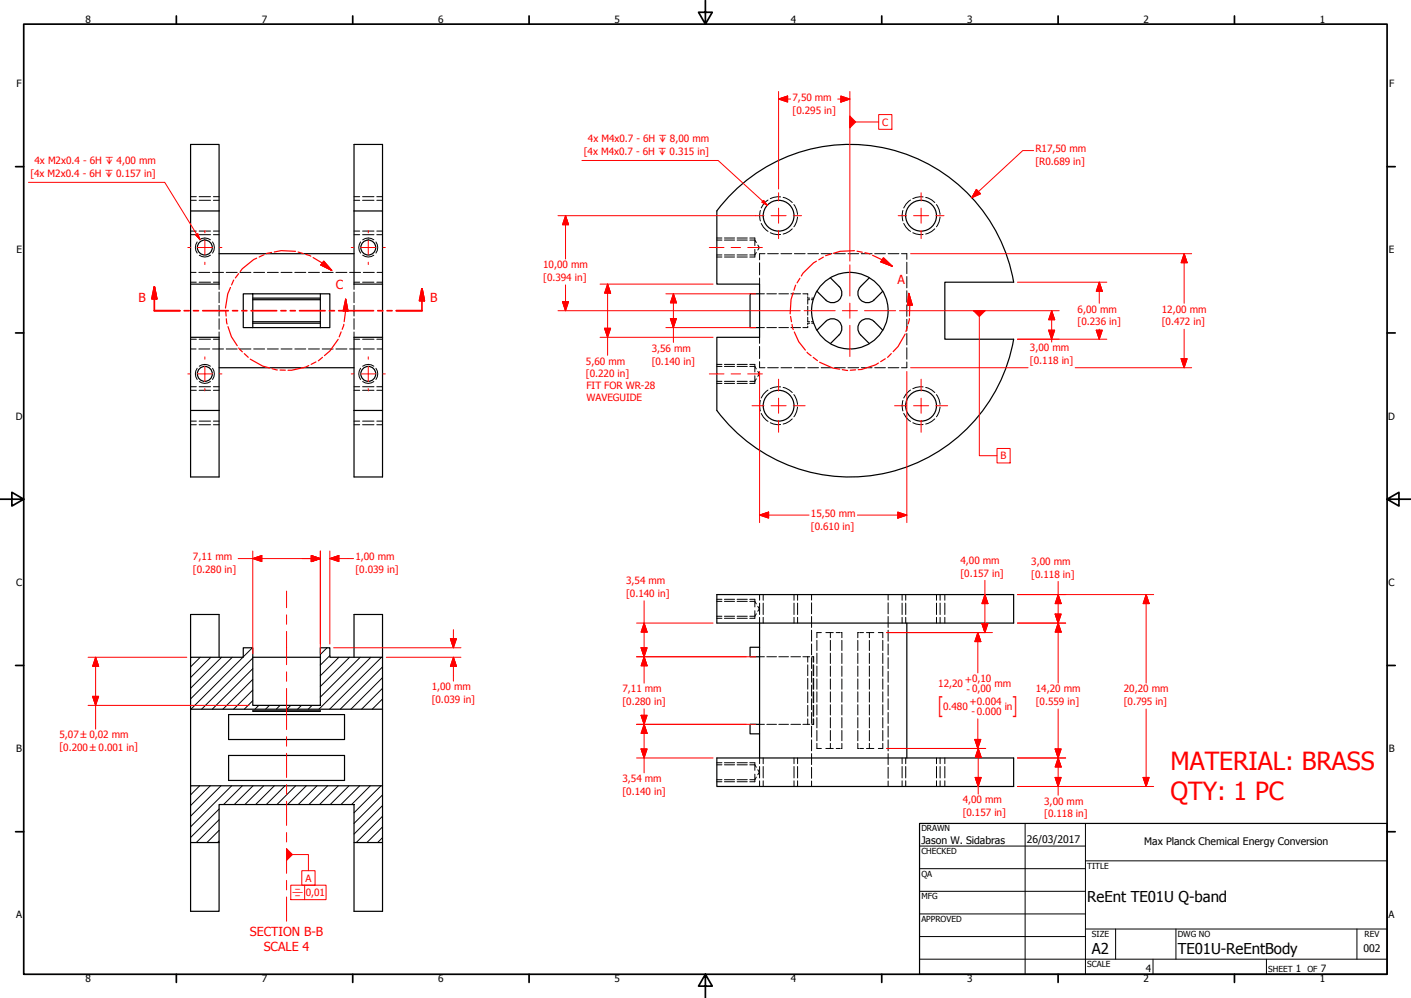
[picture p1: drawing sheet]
<svg xmlns="http://www.w3.org/2000/svg" width="594mm" height="420mm" viewBox="0 0 594 420" stroke-linecap="round" stroke-linejoin="round" font-family="sans-serif">
<!-- layer: Visible (ANSI) -->
<g fill="none" stroke="#000" stroke-width=".51">
<path d="M80.2 88.8h12M92.2 88.8v-28h-12v140h12v-58.8h-12M92.2 88.8v30.8h-12M149.1 88.8h12v30.8M161.1 88.8v-28h-12v58.8h12M301.8 88.8a70 70 0 0 1 72.4-26.1 70 70 0 0 1 52.6 56.1h-29v24h29a70 70 0 0 1-52.6 56.1 70 70 0 0 1-72.4-26.1v-30.8h18v-22.4h-18v-30.8M92.2 106.8h56.9M161.1 119.6v22.4M349.6 116.9l3.7 3.7a4 4 0 0 1 0 5.7 4 4 0 0 1-5.7 0l-3.7-3.7M366 116.9l-3.7 3.7M102.4 123.7h4v14.2h-4zM106.4 137.9h28.5"/>
<path d="M106.4 123.7h28.5M106.4 126.2h28.5M106.4 125.5h28.5M106.4 136.1h28.5M106.4 135.4h28.5M134.9 123.7h4v14.2h-4zM319.8 123.7h-4v14.2h4M343.9 139l3.7-3.7a4 4 0 0 1 5.7 0 4 4 0 0 1 0 5.7l-3.7 3.7M362.4 120.6a4 4 0 0 0 0 5.7 4 4 0 0 0 5.6 0l3.7-3.7M371.7 139l-3.7-3.7a4 4 0 0 0-5.6 0 4 4 0 0 0 0 5.7M92.2 154.8h56.9M161.1 142v30.8h-12"/>
<path d="M161.1 142h-12v58.8h12v-28M362.3 141l3.7 3.7M80.2 172.8h12M301.8 250.3h125v12h-125zM80.2 276.7h22.2v-4h4v24.3h28.5v-24.3h4v4h22.2v21.9h-80.9zM80.2 276.7v-18h12v18M106.4 276.7h28.5M149.1 276.7v-18h12v18M319.8 272.5h-4v4h4M319.8 262.3v56.8M381.8 262.3v56.8M80.2 298.6v32.2"/>
<path d="M106.4 299.3l28.5 .2zM161.1 298.6v32.2M96.2 318.1h48.9v10.5h-48.9zM96.2 300.8h48.9v10.5h-48.9zM301.8 319.1h125v12h-125zM319.8 304.9h-4v4h4M80.2 330.8h80.9v23.9h-12v-16h-56.9v16h-12zM80.2 354.7v29h12v-29M149.1 354.7v29h12v-29"/>
<circle cx="327.8" cy="90.8" r="6.5"/>
<circle cx="387.8" cy="90.8" r="6.5"/>
<circle cx="86.2" cy="104.2" r="3.1"/>
<circle cx="155.1" cy="104.2" r="3.1"/>
<circle cx="357.8" cy="130.8" r="16.1"/>
<circle cx="86.2" cy="157.4" r="3.1"/>
<circle cx="155.1" cy="157.4" r="3.1"/>
<circle cx="327.8" cy="170.8" r="6.5"/>
<circle cx="387.8" cy="170.8" r="6.5"/>
</g>
<!-- layer: Hidden Narrow (ANSI) -->
<g fill="none" stroke="#000" stroke-width=".42">
<path d="M80.2 82.8h2.5M80.2 98.8h2.5M83.8 82.8h4.8M83.8 98.8h4.8M89.9 82.8h2.3M89.9 98.8h2.3M149.1 82.8h2.3M149.1 98.8h2.3M152.7 82.8h4.8M152.7 98.8h4.8M158.6 82.8h2.5M158.6 98.8h2.5"/>
<path d="M320.2 88.6a6.9 6.9 0 0 0 0 4.4M320.5 94.1a7.4 7.4 0 0 0 2.9 3.3M323.4 84.2a7.2 7.2 0 0 0-2.9 3.4M324.3 98l1.4 .5 3 .2M328.7 82.9l-3 .2-1.4 .5M329.7 83.1l2.6 1.1 1.3 1.1M333.6 96.4l-1.3 1-2.6 1.1M334.2 86.1a7.3 7.3 0 0 1 1.6 4.2M335.8 91.4a7.3 7.3 0 0 1-1.6 4.1M380.2 88.6a7.3 7.3 0 0 0 0 4.4M380.5 94.1a7.4 7.4 0 0 0 2.9 3.3M383.4 84.2a7.2 7.2 0 0 0-2.9 3.4"/>
<path d="M384.3 98l1.4 .5 2.9 .2M388.6 82.9l-2.9 .2-1.4 .5M389.7 83.1l2.6 1.1 1.3 1.1M393.6 96.4l-1.3 1-2.6 1.1M394.3 86.1a7.3 7.3 0 0 1 1.5 4.2M395.8 91.4a7.3 7.3 0 0 1-1.5 4.1M83 101.9a4 4 0 0 0 0 4.7M83.9 101a4 4 0 0 1 4.7 0M83.9 107.4a4 4 0 0 0 4.7 0M89.5 101.9a4 4 0 0 1 0 4.7M151.8 101.9a4 4 0 0 0 0 4.7M152.7 101a4 4 0 0 1 4.7 0"/>
<path d="M152.7 107.4a4 4 0 0 0 4.7 0M158.3 101.9a4 4 0 0 1 0 4.7M301.8 108.2h2.2M301.8 100.2h2.2M305 108.2h4.3M305 100.2h4.3M310.3 108.2h4.3M310.3 100.2h4.3M315.7 108.2h2.1M315.7 100.2h2.1M83 155a4 4 0 0 0 0 4.8M83.9 154.2a4 4 0 0 1 4.7 0"/>
<path d="M89.5 155a4 4 0 0 1 0 4.8M151.8 155a4 4 0 0 0 0 4.8M152.7 154.2a4 4 0 0 1 4.7 0M158.3 155a4 4 0 0 1 0 4.8M301.8 153.4h2.2M305 153.4h4.3M310.3 153.4h4.3M315.7 153.4h2.1M80.2 162.8h2.5M80.2 178.8h2.5M83.8 162.8h4.8M83.8 178.8h4.8"/>
<path d="M83.9 160.6a3.9 3.9 0 0 0 4.7 0M89.9 162.8h2.3M89.9 178.8h2.3M149.1 162.8h2.3M149.1 178.8h2.3M152.7 162.8h4.8M152.7 178.8h4.8M152.7 160.6a3.9 3.9 0 0 0 4.7 0M158.6 162.8h2.5M158.6 178.8h2.5M301.8 161.4h2.2M305 161.4h4.3"/>
<path d="M310.3 161.4h4.3M315.7 161.4h2.1M320.2 168.6a6.8 6.8 0 0 0 0 4.4M320.5 174.1a7.4 7.4 0 0 0 2.9 3.3M323.4 164.2a7.4 7.4 0 0 0-2.9 3.4M324.3 178l1.4 .5 3 .2M328.7 162.9l-3 .2-1.4 .5M329.7 163.1l2.6 1.1 1.3 1M333.6 176.4l-1.3 1-2.6 1.1M334.2 166.1a7.3 7.3 0 0 1 1.6 4.1M335.8 171.4a7.3 7.3 0 0 1-1.6 4.1M380.2 168.6a7.3 7.3 0 0 0 0 4.4"/>
<path d="M380.5 174.1a7.4 7.4 0 0 0 2.9 3.3M383.4 164.2a7.4 7.4 0 0 0-2.9 3.4M384.3 178l1.4 .5 2.9 .2M388.6 162.9l-2.9 .2-1.4 .5M389.7 163.1l2.6 1.1 1.3 1M393.6 176.4l-1.3 1-2.6 1.1M394.3 166.1a7.3 7.3 0 0 1 1.5 4.1M395.8 171.4a7.3 7.3 0 0 1-1.5 4.1M301.8 252.3h2.2M305 252.3h4.3M310.3 252.3h4.3M315.7 252.3h2.1"/>
<path d="M319.8 250.3v2.4M319.8 253.9v4.8M319.8 259.9v2.4M335.8 250.3v2.4M335.8 253.9v4.8M335.8 259.9v2.4M379.8 250.3v2.4M379.8 253.9v4.8M379.8 259.9v2.4M395.8 250.3v2.4M395.8 253.9v4.8M395.8 259.9v2.4"/>
<path d="M301.8 260.3h2.2M305 260.3h4.3M310.3 260.3h4.3M315.7 260.3h2.1M319.8 319.1v2.4M335.8 319.1v2.4M379.8 319.1v2.4M395.8 319.1v2.4M301.8 329.1h2.2M301.8 321.1h2.2M305 329.1h4.3M305 321.1h4.3"/>
<path d="M310.3 329.1h4.3M310.3 321.1h4.3M315.7 329.1h2.1M315.7 321.1h2.1M319.8 322.7v4.8M319.8 328.7v2.4M335.8 322.7v4.8M335.8 328.7v2.4M379.8 322.7v4.8M379.8 328.7v2.4M395.8 322.7v4.8M395.8 328.7v2.4"/>
</g>
<!-- layer: Hidden (ANSI) -->
<g fill="none" stroke="#000" stroke-width=".42">
<path d="M80.2 84.3h2.5M80.2 97.3h2.5M83.8 84.3h4.8M83.8 97.3h4.8M89.9 84.3h2.3M89.9 97.3h2.3M149.1 84.3h2.3M149.1 97.3h2.3M152.7 84.3h4.8M152.7 97.3h4.8M158.6 84.3h2.5M158.6 97.3h2.5"/>
<path d="M80.2 118.8h2.5M80.2 114.7h2.3M83.7 114.7h4.6M83.8 118.8h4.8M89.5 114.7h4.6M89.9 118.8h2.3M92.2 119.6v2.3M95.2 114.7h4.7M101 114.7h4.6M106.8 114.7h4.6M112.6 114.7h4.6M118.3 114.7h4.7"/>
<path d="M124.1 114.7h4.6M129.9 114.7h4.6M135.7 114.7h4.6M141.4 114.7h4.6M147.2 114.7h4.6M149.1 119.6v2.3M149.1 118.8h2.3M152.7 118.8h4.8M153 114.7h4.6M158.6 118.8h2.5M158.7 114.7h2.4M301.8 107.3h2.2"/>
<path d="M301.8 101.1h2.2M305 107.3h4.3M305 101.1h4.3M310.3 107.3h4.3M310.3 101.1h4.3M315.7 101.1h2.1l.6 1M317.8 100.2v3.2M317.8 105v3.2M318.4 106.3l-.6 1h-2.1M319.1 103.2l.6 1-.6 1.1M319.8 110.6v5.2M319.8 117.1v2.5"/>
<path d="M322.1 106.8h-2.3v2.6M323.2 106.8h4.5M328.8 106.8h4.5M334.5 106.8h4.5M340.1 106.8h4.5M345.7 106.8h4.5M351.4 106.8h4.5M357 106.8h4.5M362.6 106.8h4.6M368.3 106.8h4.5M373.9 106.8h4.5M379.6 106.8h2.2v2.4"/>
<path d="M381.8 110.4v4.8M381.8 116.4v4.8M92.2 123v4.4M92.2 128.6v4.5M92.2 134.2v4.4M92.2 139.8v2.2M149.1 123v4.4M149.1 128.6v4.5M149.1 134.2v4.4M149.1 139.8v2.2M319.8 137.9h2M319.8 123.7h2"/>
<path d="M322.9 137.9h4M322.9 123.7h4M327.9 137.9h4.1M327.9 123.7h4.1M333 137.9h4.1M333 123.7h4.1M338.1 123.7h2v.6M340.1 124.9v.6h.8M340.1 133.6v1.8h.7M340.1 128.9v3.8M340.1 137.3v.6h-2M340.8 126.2h-.7v1.8"/>
<path d="M340.9 136.1h-.8v.6M341.6 126.2h.8M341.6 135.4h.8M341.8 125.5h.8M341.8 136.1h.8M381.8 122.4v4.8M381.8 128.4v4.8M381.8 134.4v4.8M80.2 142.8h2.5M80.2 146.9h2.3M83.7 146.9h4.6M83.8 142.8h4.8"/>
<path d="M89.5 146.9h4.6M89.9 142.8h2.3M95.2 146.9h4.7M101 146.9h4.6M106.8 146.9h4.6M112.6 146.9h4.6M118.3 146.9h4.7M124.1 146.9h4.6M129.9 146.9h4.6M135.7 146.9h4.6M141.4 146.9h4.6M147.2 146.9h4.6"/>
<path d="M149.1 142.8h2.3M152.7 142.8h4.8M153 146.9h4.6M158.6 142.8h2.5M158.7 146.9h2.4M301.8 154.3h2.2M305 154.3h4.3M310.3 154.3h4.3M315.7 154.3h2.1l.6 1M317.8 153.4v3.2M317.8 158.2v3.2M318.4 159.5l-.6 1h-2.1"/>
<path d="M319.1 156.4l.6 1-.6 1.1M319.8 142v2.6M319.8 145.8v5.2M319.8 152.3v2.5h2.3M323.2 154.8h4.5M328.8 154.8h4.5M334.5 154.8h4.5M340.1 154.8h4.5M345.7 154.8h4.5M351.4 154.8h4.5M357 154.8h4.5M362.6 154.8h4.6"/>
<path d="M368.3 154.8h4.5M373.9 154.8h4.5M381.8 152.4v2.4h-2.2M381.8 140.4v4.8M381.8 146.4v4.8M80.2 164.3h2.5M80.2 177.3h2.5M83.8 164.3h4.8M83.8 177.3h4.8M89.9 164.3h2.3M89.9 177.3h2.3M149.1 164.3h2.3"/>
<path d="M149.1 177.3h2.3M152.7 164.3h4.8M152.7 177.3h4.8M158.6 164.3h2.5M158.6 177.3h2.5M301.8 160.5h2.2M305 160.5h4.3M310.3 160.5h4.3M301.8 259.4h2.2M301.8 253.2h2.2M305 259.4h4.3M305 253.2h4.3"/>
<path d="M310.3 259.4h4.3M310.3 253.2h4.3M315.7 253.2h2.1l.6 1M317.8 252.3v3.2M317.8 257.1v3.2M318.4 258.4l-.6 1h-2.1M319.1 255.3l.6 1-.6 1.1M321.3 250.3v2.4M321.3 253.9v4.8M321.3 259.9v2.4M334.3 250.3v2.4M334.3 253.9v4.8"/>
<path d="M334.3 259.9v2.4M341.7 250.3v2.3M341.7 253.8v4.6M341.7 259.5v4.7M373.9 250.3v2.3M373.9 253.8v4.6M373.9 259.5v4.7M381.3 250.3v2.4M381.3 253.9v4.8M381.3 259.9v2.4M394.3 250.3v2.4M394.3 253.9v4.8"/>
<path d="M394.3 259.9v2.4M397.8 250.3v2.4M397.8 253.9v4.8M397.8 259.9v2.4M319.8 276.5h2M322.9 276.5h4M327.9 276.5h4.1M333 276.5h4.1M338.1 276.5h2.8M340.1 276.5v2.3M340.1 279.9v4.6M341.7 265.3v4.6"/>
<path d="M341.7 271.1v4.6M341.7 276.9v4.6M341.8 276.5h.8v2.3M342.4 276.5v2.3M342.4 279.9v4.6M342.6 279.9v4.6M343.9 269.6v4.3M343.9 275v4.3M345.8 266.3h-1.9v2.2M347.7 266.3h3.1M349.6 266.3v2.2M349.6 269.6v4.3"/>
<path d="M349.6 275v4.3M352.1 266.3h1.6M354.1 266.3h.4v2.2M354.5 269.6v4.3M354.5 275v4.3M361.2 269.6v4.3M361.2 275v4.3M361.5 266.3h-.3v2.2M361.9 266.3h1.7M364.8 266.3h3.1M366 266.3v2.2M366 269.6v4.3"/>
<path d="M366 275v4.3M369.8 266.3h1.9v2.2M371.7 269.6v4.3M371.7 275v4.3M373.9 265.3v4.6M373.9 271.1v4.6M373.9 276.9v4.6M340.1 285.6v4.6M340.1 291.3v4.5M340.1 297v4.5M341.7 282.6v4.7M341.7 288.4v4.6"/>
<path d="M341.7 294.2v4.6M341.7 300v4.6M342.4 285.6v4.6M342.4 291.3v4.5M342.4 297v4.5M342.6 285.6v4.6M342.6 291.3v4.5M342.6 297v4.5M343.9 280.4v4.4M343.9 285.8v4.4M343.9 291.3v4.3M343.9 296.7v4.3"/>
<path d="M349.6 280.4v4.4M349.6 285.8v4.4M349.6 291.3v4.3M349.6 296.7v4.3M354.5 280.4v4.4M354.5 285.8v4.4M354.5 291.3v4.3M354.5 296.7v4.3M361.2 280.4v4.4M361.2 285.8v4.4M361.2 291.3v4.3M361.2 296.7v4.3"/>
<path d="M366 280.4v4.4M366 285.8v4.4M366 291.3v4.3M366 296.7v4.3M371.7 280.4v4.4M371.7 285.8v4.4M371.7 291.3v4.3M371.7 296.7v4.3M373.9 282.6v4.7M373.9 288.4v4.6M373.9 294.2v4.6M373.9 300v4.6"/>
<path d="M319.8 304.9h2M321.3 319.1v2.4M322.9 304.9h4M327.9 304.9h4.1M333 304.9h4.1M334.3 319.1v2.4M338.1 304.9h2.8M340.1 302.7v2.2M341.7 305.7v4.6M341.7 311.5v4.6M341.7 317.3v4.6M342.4 302.7v2.2"/>
<path d="M342.6 302.7v2.2h-.8M343.9 312.9v2.2h1.9M343.9 302.1v4.3M343.9 307.5v4.4M347.7 315.1h3.1M349.6 302.1v4.3M349.6 307.5v4.4M349.6 312.9v2.2M352.1 315.1h1.6M354.5 312.9v2.2h-.4M354.5 302.1v4.3M354.5 307.5v4.4"/>
<path d="M361.2 312.9v2.2h.3M361.2 302.1v4.3M361.2 307.5v4.4M361.9 315.1h1.7M364.8 315.1h3.1M366 302.1v4.3M366 307.5v4.4M366 312.9v2.2M371.7 312.9v2.2h-1.9M371.7 302.1v4.3M371.7 307.5v4.4M373.9 305.7v4.6"/>
<path d="M373.9 311.5v4.6M373.9 317.3v4.6M381.3 319.1v2.4M394.3 319.1v2.4M397.8 319.1v2.4M301.8 328.3h2.2M301.8 322h2.2M305 328.3h4.3M305 322h4.3M310.3 328.3h4.3M310.3 322h4.3M315.7 322h2.1l.6 1"/>
<path d="M317.8 321.1v3.2M317.8 325.9v3.2M318.4 327.2l-.6 1.1h-2.1M319.1 324.1l.6 1-.6 1.1M321.3 322.7v4.8M321.3 328.7v2.4M334.3 322.7v4.8M334.3 328.7v2.4M341.7 323v4.7M341.7 328.8v2.3M373.9 323v4.7M373.9 328.8v2.3"/>
<path d="M381.3 322.7v4.8M381.3 328.7v2.4M394.3 322.7v4.8M394.3 328.7v2.4M397.8 322.7v4.8M397.8 328.7v2.4"/>
</g>
<!-- layer: Section Line (ANSI) -->
<g fill="none" stroke="#f00" stroke-width=".72">
<path d="M65 120.8l1 5h-2zM65 120.8v10h10.8M77.5 130.8h2.2M81.4 130.8h2.2M85.3 130.8h10.8M97.9 130.8h2.1M101.8 130.8h2.1M105.7 130.8h10.8M118.3 130.8h2.1M122.2 130.8h2.1M126.1 130.8h10.8M138.7 130.8h2.1"/>
<path d="M142.6 130.8h2.1M146.5 130.8h10.8M159 130.8h2.2M163 130.8h2.1M177.7 121.6l.9 5h-2zM177.7 121.6v9.2h-10.8"/>
</g>
<g fill="#f00" stroke="#f00" stroke-width=".72">
<path d="M65 120.8l1 5z"/>
<path d="M65 120.8l1 5h-2z"/>
<path d="M177.7 121.6l.9 5z"/>
<path d="M177.7 121.6l.9 5h-2z"/>
</g>
<!-- layer: Detail Boundary (ANSI) -->
<g fill="none" stroke="#f00" stroke-width=".51">
<path d="M98.4 117.9l-.9 2.1M100.5 115.2l-1.4 1.8M108.1 108.7l-1.3 .6-4.8 3.9-.9 1.1M111.1 107.3l-2 .9M114.4 106.3l-2.2 .5M124.4 105.8l-6-.3-2.9 .6M125.5 106.1l2.2 .7M128.8 107.1l2.1 .8M131.8 108.4l3.9 2.3 4 3.1M136.3 110l3.4 3.8-4.6-2.3zM336.8 117.2l-1.2 1.9M343.7 110l-1.2 .7-4.4 4.3-.7 1.2"/>
<path d="M346.7 108.2l-2 1.2M349.8 107l-2.2 .7M359.7 105.5l-6 .3-2.8 .9M360.8 105.7l2.3 .5M364.2 106.4l2.1 .6M367.3 107.5l4.1 1.9 4.2 2.7M372 108.5l3.6 3.6-4.7-1.9zM95 130.8l.2 2.3M95.3 134.2l.3 2.2M96 137.5l1.4 4.3 2.5 3.7M97 121l-1.1 2.7-1 6M143.6 139.7l-.8 2.1"/>
<path d="M144.8 136.5l-.7 2.2M145.5 125.9l1 5.1-2-.1zM145.5 125.9v5.1l-.6 4.4M332.8 133.2l.4 2.2M333.5 136.6l.5 2.1M333.9 123.3l-.8 2.8-.4 6M334.4 139.8l1.9 4.1 2.8 3.5M335 120.1l-.7 2.1M382.1 137.4l-.7 2.2M382.6 123.5l1.5 4.9-2 .2zM382.6 123.5l.5 5-.2 4.5M382.9 134.2l-.5 2.1"/>
<path d="M100.5 146.5l1.5 1.6M102.9 148.9l1.6 1.5M105.3 151.2l5.3 2.9 2.9 .8M114.6 155.2l2.2 .6M117.9 155.8l2.2 .1M130 153.9l-1.3 .7-6 1.3h-1.4M133 152.4l-2 1M135.8 150.5l-1.8 1.4M142.4 142.9l-3.5 4.9-2.3 1.9M339.8 148.3l1.7 1.5M342.4 150.5l1.8 1.3M345.1 152.5l5.5 2.4 2.9 .5"/>
<path d="M354.6 155.6l2.3 .4M360.2 155.7l-2.2 .2M369.8 152.8l-1.2 .8-5.8 1.9-1.4 .1M372.7 151l-1.9 1.3M375.3 148.9l-1.6 1.5M381.1 140.7l-3 5.2-2.1 2.1"/>
</g>
<g fill="#f00" stroke="#f00" stroke-width=".51">
<path d="M382.6 123.5l1.5 4.9z"/>
<path d="M382.6 123.5l1.5 4.9-2 .2z"/>
<path d="M370.9 110.2l4.7 1.9z"/>
<path d="M372 108.5l3.6 3.6-4.7-1.9z"/>
<path d="M145.5 125.9l1 5.1z"/>
<path d="M145.5 125.9l1 5.1-2-.1z"/>
<path d="M135.1 111.5l4.6 2.3z"/>
<path d="M136.3 110l3.4 3.8-4.6-2.3z"/>
</g>
<!-- layer: Border (ANSI) -->
<g fill="none" stroke="#000" stroke-width=".72">
<path d="M10 10.2h574v400h-574zM74.3 6.7v3.5M148.5 6.7v3.5M222.8 6.7v3.5M297 .1v10.1l-2.9-5h5.8l-2.9 5M371.2 6.7v3.5M445.5 6.7v3.5M519.7 6.7v3.5M6.6 70.2h3.4M584 70.2h3.4M6.6 140.2h3.4M584 140.2h3.4"/>
<path d="M0 210.2h10l-5-2.9v5.7l5-2.8M584 210.2l5 2.8v-5.7l-5 2.9h10M6.6 280.2h3.4M584 280.2h3.4M6.6 350.2h3.4M584 350.2h3.4M74.3 410.2v3.4M148.5 410.2v3.4M222.8 410.2v3.4M297 410.2l2.9 5h-5.8l2.9-5v10M371.2 410.2v3.4M445.5 410.2v3.4"/>
<path d="M519.7 410.2v3.4"/>
</g>
<!-- layer: Title (ANSI) -->
<g fill="none" stroke="#000" stroke-width=".42">
<path d="M387.2 356.2h69.8M431.6 346.7v63.5M457 346.7v63.5M387.2 365.7h69.8M387.2 375.2h69.8M457 362.4h127M387.2 384.8h69.8M387.2 394.3h69.8M457 391.1h127M469.7 391.1v12.7M495.1 391.1v12.7M571.3 391.1v12.7"/>
<path d="M387.2 403.8h196.8M485.5 403.8v6.4M533.2 403.8v6.4"/>
</g>
<path d="M387.2 346.7h196.8v63.5h-196.8z" fill="none" stroke="#000" stroke-width=".51"/>
<!-- layer: Hatch (ANSI) -->
<g fill="none" stroke="#000" stroke-width=".42">
<path d="M84.3 276.7l-4.1 4.1M88.8 276.7l-8.6 8.5M93.3 276.7l-13.1 13.1M97.8 276.7l-17.6 17.5M102.3 276.7l-21.9 21.9M106.3 272.7l-3.9 3.8M106.4 277l-21.5 21.6M137.7 272.7l-2.8 2.8M138.9 276l-4 4M142.7 276.7l-7.8 7.8M147.2 276.7l-12.3 12.3M151.7 276.7l-16.8 16.8"/>
<path d="M156.1 276.7l-21.8 21.9M160.6 276.7l-21.8 21.9M106.4 295l-3.6 3.6M106.4 290.5l-8 8.1M106.4 286l-12.5 12.6M106.4 281.5l-17 17.1M108.9 297l-1.6 1.6M113.4 297l-1.6 1.6M117.9 297l-1.6 1.6M122.4 297l-1.6 1.6M126.9 297l-1.6 1.6M131.4 297l-1.6 1.6"/>
<path d="M161.1 294.3l-4.4 4.3M161.1 289.8l-8.9 8.8M161.1 285.3l-13.4 13.3M161.1 280.8l-17.8 17.8M84.1 330.8l-3.9 3.8M88.6 330.8l-8.4 8.3M93 330.8l-12.8 12.8M97.5 330.8l-17.3 17.3M102 330.8l-7.9 7.9M106.5 330.8l-7.9 7.9M111 330.8l-7.9 7.9M115.5 330.8l-7.9 7.9"/>
<path d="M120 330.8l-7.9 7.9M124.5 330.8l-7.9 7.9M129 330.8l-7.9 7.9M133.5 330.8l-7.9 7.9M137.9 330.8l-7.8 7.9M142.5 330.8l-7.9 7.9M146.9 330.8l-7.9 7.9M151.4 330.8l-7.8 7.9M155.9 330.8l-7.9 7.9M160.4 330.8l-11.3 11.4M161.1 339.2l-12 12M161.1 334.7l-12 12"/>
<path d="M92.2 349.6l-5.1 5.1M92.2 345.1l-9.6 9.6M92.2 354.1l-.6 .6M92.2 340.6l-12 12M161.1 352.6l-2.1 2.1M161.1 348.1l-6.6 6.6M161.1 343.6l-11.1 11.1"/>
</g>
<!-- layer: Dimension (ANSI) -->
<g fill="none" stroke="#f00" stroke-width=".42">
<path d="M327.8 38.5v41.1M357.8 38.5v71.4M327.8 41.7l3.8-1.3v2.6zM327.8 41.7h5.1M352.7 41.7h5.1M354 40.4l3.8 1.3-3.8 1.3zM411.1 79.7l1.7 1.9-3.6 1.6zM435.2 63.4h-4.6l-21.4 19.8M234.9 90.8h83.3M238.1 90.8l1.3 3.8h-2.6zM238.1 90.8v18.3M238.1 120v10.8"/>
<path d="M252.6 119.6h47.6M255.8 119.6l1.3 3.8h-2.5zM255.8 119.6v30M383.4 106.8h118.3M428.4 118.8h37.6M462.8 118.8l1.3 3.8h-2.5zM462.8 118.8v8.9M498.6 106.8l1.2 3.8h-2.5zM498.6 106.8v20.9M234.9 130.8h102M236.8 127h2.6l-1.3 3.8zM254.6 138.2h2.5l-1.3 3.8z"/>
<path d="M280.4 123.7h37.8M280.4 137.9h37.8M282.3 134.1h2.5l-1.3 3.8zM283.5 123.7l1.3 3.8h-2.5zM283.5 123.7v20.5M378.7 130.8h67.3M441.5 139h2.6l-1.3 3.8zM442.8 130.8l1.3 3.8h-2.6zM442.8 130.8v13.2M461.6 139h2.5l-1.3 3.8zM462.8 138.6v4.2M498.6 138.6v16.2"/>
<path d="M252.6 142h47.6M319.8 156.4v.9M319.8 157.5v13.2M381.8 156.4v14.3M383.4 154.8h49.5M428.4 142.8h37.6M452.7 154.8h49M497.3 151h2.5l-1.2 3.8zM319.8 170.9v49.1M381.8 170.9v49.1M319.8 216.9l3.8-1.3v2.5zM319.8 216.9h20.8"/>
<path d="M361 216.9h20.8M378 215.6l3.8 1.3-3.8 1.2zM100.3 235.2h34.6M106.4 235.2l3.8-1.3v2.5zM106.4 232v43.1M131.1 233.9l3.8 1.3-3.8 1.2zM134.9 232v43.1M138.9 235.2l3.8-1.3v2.5zM138.9 235.2h9.9M138.9 232v39.1M271.2 252.9v34.7M414.7 250.3l1.2 3.8h-2.5z"/>
<path d="M414.7 244.3v22M428.4 250.3h57.3M444.2 258.5h2.6l-1.3 3.8zM445.5 250.3l1.3 3.8h-2.6zM445.5 244.8v42.8M482.6 250.3l1.2 3.8h-2.5zM482.6 250.3v37.3M37.1 276.7h41.6M40.3 276.7l1.2 3.8h-2.5zM40.3 276.7v30.3M140.5 272.7h53.6M162.6 276.7h31.5"/>
<path d="M189.6 268.9h2.6l-1.3 3.8zM190.9 276.7l1.3 3.8h-2.6zM190.9 265.1v7.6M190.9 276.7v10.1M268 262.3h32.2M268 276.5h50.2M269.9 272.7h2.6l-1.3 3.8zM271.2 276.5l1.3 3.8h-2.6zM271.2 262.3l1.3 3.8h-2.6zM373.3 266.3h44.6M411.7 266.3l1.3 3.8h-2.6zM411.7 266.3v17"/>
<path d="M413.4 262.5h2.5l-1.2 3.8zM428.4 262.3h20.3M445.5 262.3l1.3 3.8h-2.6zM37.1 297h67.7M39 293.2h2.5l-1.2 3.8zM271.2 298.4v27M445.5 298.5v36.3M482.6 298.5v32.6M268 319.1h32.2M268 304.9h50.2M269.9 315.3h2.6l-1.3 3.8zM269.9 301.1h2.6l-1.3 3.8z"/>
<path d="M271.2 304.9l1.3 3.9h-2.6zM373.3 315.1h41.7M410.4 311.3h2.6l-1.3 3.8zM411.7 302.6v12.5M411.9 315.1l1.2 3.8h-2.5zM411.9 315.1v19.2M428.4 319.1h20.3M444.2 315.3h2.6l-1.3 3.8zM445.5 319.1l1.3 3.8h-2.6zM410.6 327.3h2.5l-1.2 3.8zM428.4 331.1h57.3M444.2 327.3h2.6l-1.3 3.8z"/>
<path d="M481.3 327.3h2.5l-1.2 3.8z"/>
</g>
<g fill="#f00" stroke="#f00" stroke-width=".42">
<path d="M444.2 327.3l1.3 3.8z"/>
<path d="M444.2 327.3h2.6l-1.3 3.8z"/>
<path d="M445.5 319.1l1.3 3.8z"/>
<path d="M445.5 319.1l1.3 3.8h-2.6z"/>
<path d="M444.2 315.3l1.3 3.8z"/>
<path d="M444.2 315.3h2.6l-1.3 3.8z"/>
<path d="M445.5 262.3l1.3 3.8z"/>
<path d="M445.5 262.3l1.3 3.8h-2.6z"/>
<path d="M444.2 258.5l1.3 3.8z"/>
<path d="M444.2 258.5h2.6l-1.3 3.8z"/>
<path d="M445.5 250.3l1.3 3.8z"/>
<path d="M445.5 250.3l1.3 3.8h-2.6z"/>
<path d="M482.6 250.3l1.2 3.8z"/>
<path d="M482.6 250.3l1.2 3.8h-2.5z"/>
<path d="M481.3 327.3l1.3 3.8z"/>
<path d="M481.3 327.3h2.5l-1.2 3.8z"/>
<path d="M411.1 79.7l-1.9 3.5z"/>
<path d="M411.1 79.7l1.7 1.9-3.6 1.6z"/>
<path d="M462.8 118.8l1.3 3.8z"/>
<path d="M462.8 118.8l1.3 3.8h-2.5z"/>
<path d="M461.6 139l1.2 3.8z"/>
<path d="M461.6 139h2.5l-1.3 3.8z"/>
<path d="M255.8 119.6l1.3 3.8z"/>
<path d="M255.8 119.6l1.3 3.8h-2.5z"/>
<path d="M254.6 138.2l1.2 3.8z"/>
<path d="M254.6 138.2h2.5l-1.3 3.8z"/>
<path d="M236.8 127l1.3 3.8z"/>
<path d="M236.8 127h2.6l-1.3 3.8z"/>
<path d="M238.1 90.8l1.3 3.8z"/>
<path d="M238.1 90.8l1.3 3.8h-2.6z"/>
<path d="M327.8 41.7l3.8-1.3z"/>
<path d="M327.8 41.7l3.8-1.3v2.6z"/>
<path d="M354 43l3.8-1.3z"/>
<path d="M354 40.4l3.8 1.3-3.8 1.3z"/>
<path d="M319.8 216.9l3.8-1.3z"/>
<path d="M319.8 216.9l3.8-1.3v2.5z"/>
<path d="M378 218.1l3.8-1.2z"/>
<path d="M378 215.6l3.8 1.3-3.8 1.2z"/>
<path d="M498.6 106.8l1.2 3.8z"/>
<path d="M498.6 106.8l1.2 3.8h-2.5z"/>
<path d="M497.3 151l1.3 3.8z"/>
<path d="M497.3 151h2.5l-1.2 3.8z"/>
<path d="M442.8 130.8l1.3 3.8z"/>
<path d="M442.8 130.8l1.3 3.8h-2.6z"/>
<path d="M441.5 139l1.3 3.8z"/>
<path d="M441.5 139h2.6l-1.3 3.8z"/>
<path d="M190.9 276.7l1.3 3.8z"/>
<path d="M190.9 276.7l1.3 3.8h-2.6z"/>
<path d="M189.6 268.9l1.3 3.8z"/>
<path d="M189.6 268.9h2.6l-1.3 3.8z"/>
<path d="M138.9 235.2l3.8-1.3z"/>
<path d="M138.9 235.2l3.8-1.3v2.5z"/>
<path d="M131.1 236.4l3.8-1.2z"/>
<path d="M131.1 233.9l3.8 1.3-3.8 1.2z"/>
<path d="M106.4 235.2l3.8-1.3z"/>
<path d="M106.4 235.2l3.8-1.3v2.5z"/>
<path d="M39 293.2l1.3 3.8z"/>
<path d="M39 293.2h2.5l-1.2 3.8z"/>
<path d="M40.3 276.7l1.2 3.8z"/>
<path d="M40.3 276.7l1.2 3.8h-2.5z"/>
<path d="M282.3 134.1l1.2 3.8z"/>
<path d="M282.3 134.1h2.5l-1.3 3.8z"/>
<path d="M283.5 123.7l1.3 3.8z"/>
<path d="M283.5 123.7l1.3 3.8h-2.5z"/>
<path d="M269.9 315.3l1.3 3.8z"/>
<path d="M269.9 315.3h2.6l-1.3 3.8z"/>
<path d="M271.2 304.9l1.3 3.9z"/>
<path d="M271.2 304.9l1.3 3.9h-2.6z"/>
<path d="M269.9 301.1l1.3 3.8z"/>
<path d="M269.9 301.1h2.6l-1.3 3.8z"/>
<path d="M271.2 276.5l1.3 3.8z"/>
<path d="M271.2 276.5l1.3 3.8h-2.6z"/>
<path d="M269.9 272.7l1.3 3.8z"/>
<path d="M269.9 272.7h2.6l-1.3 3.8z"/>
<path d="M271.2 262.3l1.3 3.8z"/>
<path d="M271.2 262.3l1.3 3.8h-2.6z"/>
<path d="M411.7 266.3l1.3 3.8z"/>
<path d="M411.7 266.3l1.3 3.8h-2.6z"/>
<path d="M410.4 311.3l1.3 3.8z"/>
<path d="M410.4 311.3h2.6l-1.3 3.8z"/>
<path d="M410.6 327.3l1.3 3.8z"/>
<path d="M410.6 327.3h2.5l-1.2 3.8z"/>
<path d="M411.9 315.1l1.2 3.8z"/>
<path d="M411.9 315.1l1.2 3.8h-2.5z"/>
<path d="M413.4 262.5l1.3 3.8z"/>
<path d="M413.4 262.5h2.5l-1.2 3.8z"/>
<path d="M414.7 250.3l1.2 3.8z"/>
<path d="M414.7 250.3l1.2 3.8h-2.5z"/>
</g>
<!-- layer: Symbol (ANSI) -->
<path d="M360.3 51.4h9.7M370 48.2h5.5v6.2h-5.5zM12 76.8h57.4l14.8 24M245 67.6h57.4l20.6 18.8M82.4 98.9l.9-.5 .9 2.4zM321.5 84.4l1.5 2-2.2-1.3zM412.3 133.3v58.6h7.5M419.8 188.8h5.5v6.1h-5.5zM123.1 359.8h6.8v6.8M122.4 372.7h14.9v6.1h-14.9zM127.1 366.6h5.6v6.1h-5.6zM128.3 372.7v6.1" fill="none" stroke="#f00" stroke-width=".42"/>
<g fill="#f00" stroke="#f00" stroke-width=".42">
<path d="M82.4 98.9l1.8 1.9z"/>
<path d="M82.4 98.9l.9-.5 .9 2.4z"/>
<path d="M320.8 85.1l2.2 1.3z"/>
<path d="M321.5 84.4l1.5 2-2.2-1.3z"/>
<path d="M120.6 357.3v4.9z"/>
<path d="M120.6 357.3l2.5 2.5-2.5 2.4z"/>
<path d="M409.8 130.8h5z"/>
<path d="M409.8 130.8h5l-2.5 2.5z"/>
<path d="M357.8 48.9v4.9z"/>
<path d="M357.8 48.9l2.5 2.5-2.5 2.4z"/>
</g>
<!-- layer: Center Mark (ANSI) -->
<g fill="none" stroke="#f00" stroke-width=".42">
<path d="M86.3 97v1M155 97v1M318.2 90.8h3.4M324.6 90.8h6.4M327.8 81.2v3.4M327.8 87.6v6.4M327.8 97v3.5M334 90.8h3.5M378.2 90.8h3.4M384.6 90.8h6.4M387.8 81.2v3.4M387.8 87.6v6.4"/>
<path d="M387.8 97v3.5M394 90.8h3.5M79.1 104.2h1M83.1 104.2h6.3M86.3 101v6.4M86.3 110.4v1M92.4 104.2h1M147.9 104.2h1M151.9 104.2h6.3M155 101v6.4M155 110.4v1M161.2 104.2h1"/>
<path d="M357.8 111.5v13.1M338.5 130.8h13.1M354.6 130.8h6.4M357.8 127.6v6.4M357.8 137v13.1M364 130.8h13.1M79.1 157.4h1M83.1 157.4h6.3M86.3 150.2v1M86.3 154.2v6.4M92.4 157.4h1M147.9 157.4h1"/>
<path d="M151.9 157.4h6.3M155 150.2v1M155 154.2v6.4M161.2 157.4h1M327.8 159.6v5M387.8 159.6v5M86.3 163.6v1M155 163.6v1M316.6 170.8h5M324.6 170.8h6.4M327.8 167.6v6.4M327.8 177v5"/>
<path d="M334 170.8h5M376.6 170.8h5M384.6 170.8h6.4M387.8 167.6v6.4M387.8 177v5M394 170.8h5"/>
</g>
<!-- layer: Centerline (ANSI) -->
<g fill="none" stroke="#f00" stroke-width=".42">
<path d="M298.6 104.2h6.2M307.8 104.2h4M314.8 104.2h6.2M298.6 157.4h6.2M307.8 157.4h4M314.8 157.4h6.2M120.6 248.9v6.9M120.6 258.8v4M120.6 265.8v14M120.6 282.9v3.9M120.6 289.8v17.4M120.6 310.2v4"/>
<path d="M120.6 317.1v10.2M120.6 330.3v4M120.6 337.3v10.2M120.6 350.5v4M120.6 357.5v10.2M120.6 370.6v4M120.6 377.6v10.2"/>
</g>
<g font-size="10.5" fill="#f00">
<text x="492.9" y="324.3">MATERIAL: BRASS</text>
<text x="492.9" y="336.9">QTY: 1 PC</text>
</g>
<g font-size="9.3" fill="#f00">
<text x="395" y="300.1">[</text>
<text x="426.3" y="300.1">]</text>
</g>
<g font-size="6.3">
<text x="457.8" y="379.6">ReEnt TE01U Q-band</text>
<text x="459.7" y="401.7">A2</text>
<text x="495.9" y="401.8">TE01U-ReEntBody</text>
</g>
<g font-size="5.2" fill="#f00">
<text x="377.9" y="119.5">A</text>
<text x="141.4" y="121.6">C</text>
<text x="58.4" y="127.3">B</text>
<text x="181.1" y="127.3">B</text>
<text x="105.2" y="394.1">SECTION B-B</text>
<text x="111" y="400.3">SCALE 4</text>
</g>
<g font-size="4.4">
<text x="387.9" y="355.3">Jason W. Sidabras</text>
<text x="432.4" y="354.7">26/03/2017</text>
<text x="481.8" y="355.7">Max Planck Chemical Energy Conversion</text>
<text x="574.1" y="401">002</text>
</g>
<g font-size="4.2">
<text x="36" y="9.8">8</text>
<text x="110.2" y="9.8">7</text>
<text x="184.5" y="9.8">6</text>
<text x="258.7" y="9.8">5</text>
<text x="333" y="9.8">4</text>
<text x="407.2" y="9.8">3</text>
<text x="481.5" y="9.8">2</text>
<text x="555.7" y="9.8">1</text>
<text x="7" y="36.7">F</text>
<text x="584.8" y="36.7">F</text>
<text x="6.9" y="106.7">E</text>
<text x="584.8" y="106.7">E</text>
<text x="6.6" y="176.7">D</text>
<text x="584.5" y="176.7">D</text>
<text x="6.8" y="246.7">C</text>
<text x="584.7" y="246.7">C</text>
<text x="6.8" y="316.7">B</text>
<text x="584.7" y="316.7">B</text>
<text x="6.8" y="386.7">A</text>
<text x="584.6" y="386.7">A</text>
<text x="36" y="413.6">8</text>
<text x="110.2" y="413.6">7</text>
<text x="184.5" y="413.6">6</text>
<text x="258.7" y="413.6">5</text>
<text x="333" y="413.6">4</text>
<text x="407.2" y="413.6">3</text>
<text x="481.5" y="413.6">2</text>
<text x="482.4" y="409.4">4</text>
<text x="545.5" y="409.3">1</text>
<text x="555.7" y="413.6">1</text>
<text x="556" y="409.3">7</text>
</g>
<g font-size="4.2" fill="#f00">
<text x="333.7" y="42.5">7,50 mm</text>
<text x="333.7" y="47.9">[0.295 in]</text>
<text x="371.5" y="52.9">C</text>
<text x="247.5" y="59.8">4x M4x0.7 - 6H ↧ 8,00 mm</text>
<text x="245.8" y="65.2">[4x M4x0.7 - 6H ↧ 0.315 in]</text>
<text x="436" y="64.2">R17,50 mm</text>
<text x="14.5" y="69">4x M2x0.4 - 6H ↧ 4,00 mm</text>
<text x="436" y="69.6">[R0.689 in]</text>
<text x="12.8" y="74.4">[4x M2x0.4 - 6H ↧ 0.157 in]</text>
<text x="228.7" y="113">10,00 mm</text>
<text x="228.7" y="118.3">[0.394 in]</text>
<text x="453.7" y="131.6">6,00 mm</text>
<text x="489.2" y="131.6">12,00 mm</text>
<text x="453.7" y="137">[0.236 in]</text>
<text x="489.2" y="137">[0.472 in]</text>
<text x="274.4" y="148.1">3,56 mm</text>
<text x="433.7" y="147.9">3,00 mm</text>
<text x="246.7" y="153.5">5,60 mm</text>
<text x="274.4" y="153.5">[0.140 in]</text>
<text x="433.7" y="153.3">[0.118 in]</text>
<text x="246.7" y="158.9">[0.220 in]</text>
<text x="246.9" y="163.7">FIT FOR WR-28</text>
<text x="246.9" y="168.7">WAVEGUIDE</text>
<text x="421.3" y="193.4">B</text>
<text x="341.4" y="217.6">15,50 mm</text>
<text x="341.4" y="223">[0.610 in]</text>
<text x="81.2" y="235.9">7,11 mm</text>
<text x="149.6" y="235.9">1,00 mm</text>
<text x="404.4" y="237.3">4,00 mm</text>
<text x="434.2" y="237.8">3,00 mm</text>
<text x="81.2" y="241.3">[0.280 in]</text>
<text x="149.6" y="241.3">[0.039 in]</text>
<text x="263.7" y="245.9">3,54 mm</text>
<text x="404.4" y="242.7">[0.157 in]</text>
<text x="434.2" y="243.2">[0.118 in]</text>
<text x="263.7" y="251.3">[0.140 in]</text>
<text x="406.2" y="287.4">+0,10</text>
<text x="181.8" y="290.7">1,00 mm</text>
<text x="262.1" y="291.5">7,11 mm</text>
<text x="395" y="289.3">12,20</text>
<text x="407" y="291.6">- 0,00</text>
<text x="418.7" y="289.1">mm</text>
<text x="436.1" y="291.5">14,20 mm</text>
<text x="473.2" y="291.5">20,20 mm</text>
<text x="181.8" y="296.1">[0.039 in]</text>
<text x="262.1" y="296.8">[0.280 in]</text>
<text x="397.1" y="299">0.480</text>
<text x="408.2" y="296.7">+0.004</text>
<text x="423" y="299">in</text>
<text x="436.1" y="296.9">[0.559 in]</text>
<text x="473.2" y="296.9">[0.795 in]</text>
<text x="409" y="300.9">- 0.000</text>
<text x="25" y="310.9">5,07 ±0,02 mm</text>
<text x="25" y="315.9">[0.200 ±0.001 in]</text>
<text x="262.1" y="329.3">3,54 mm</text>
<text x="262.1" y="334.7">[0.140 in]</text>
<text x="405.3" y="338.2">4,00 mm</text>
<text x="439.7" y="338.7">3,00 mm</text>
<text x="405.3" y="343.6">[0.157 in]</text>
<text x="439.7" y="344.1">[0.118 in]</text>
<text x="128.6" y="371.1">A</text>
<text x="128.7" y="377.2">0,01</text>
</g>
<text font-size="4" fill="#f00" x="122.9" y="377.2">⌯</text>
<g font-size="3.5">
<text x="387.9" y="350">DRAWN</text>
<text x="387.9" y="359.5">CHECKED</text>
<text x="457.8" y="365.7">TITLE</text>
<text x="387.9" y="369.1">QA</text>
<text x="387.9" y="378.6">MFG</text>
<text x="387.9" y="388.1">APPROVED</text>
<text x="459.8" y="394.5">SIZE</text>
<text x="495.9" y="394.5">DWG NO</text>
<text x="574.5" y="394.4">REV</text>
<text x="457.8" y="407.2">SCALE</text>
<text x="534" y="409.3">SHEET</text>
<text x="550.4" y="409.3">OF</text>
</g>
</svg>
